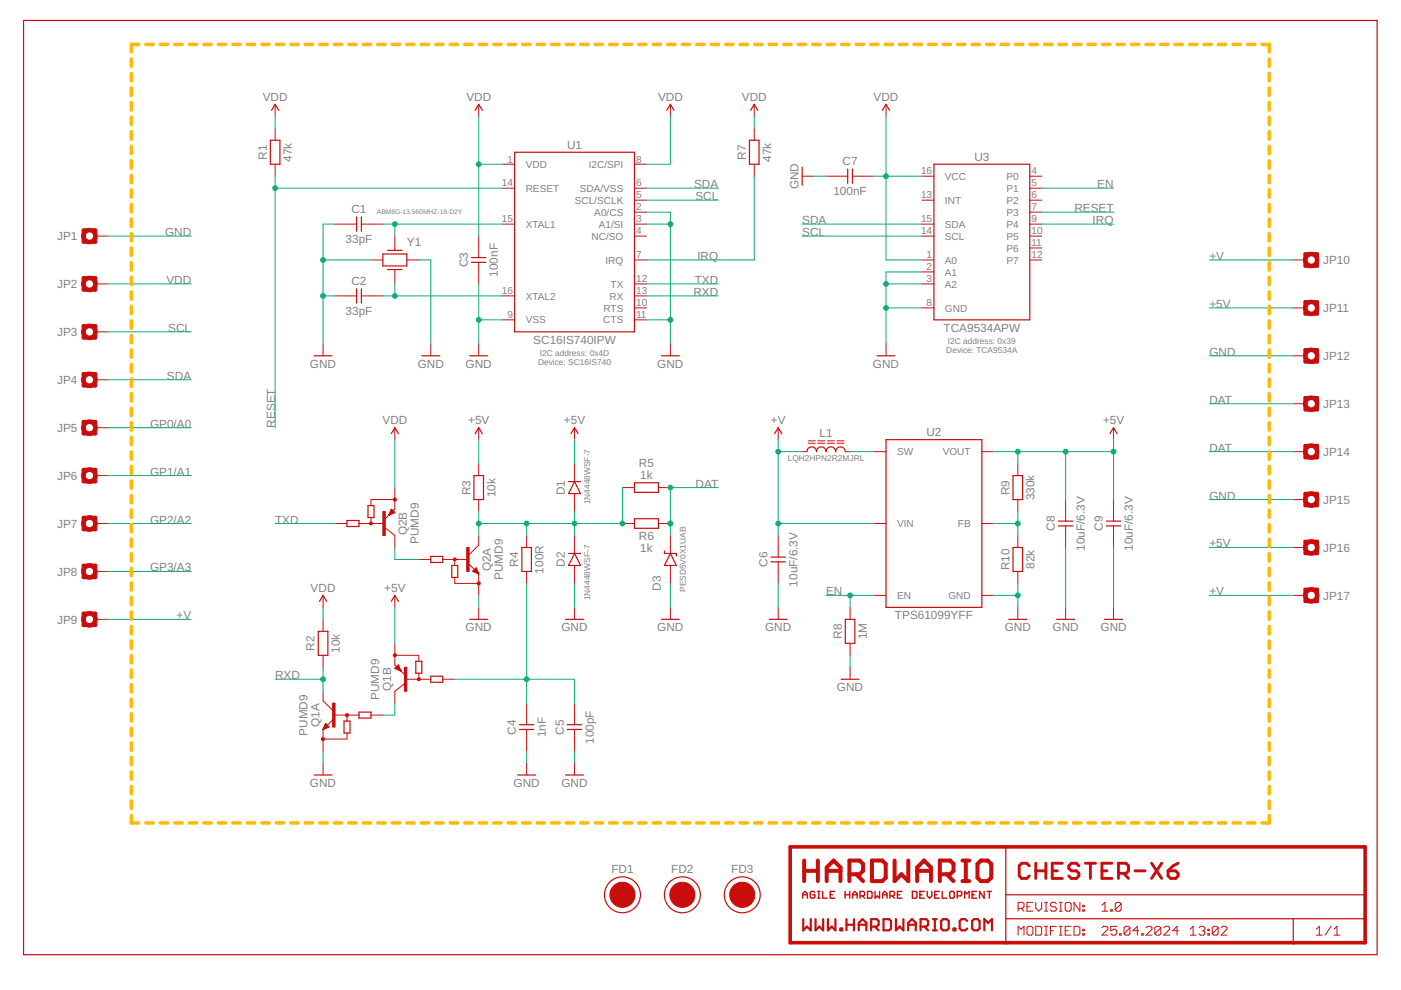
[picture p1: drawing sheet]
<svg xmlns="http://www.w3.org/2000/svg" width="297mm" height="210mm" viewBox="0 0 297 210" stroke-linecap="round" stroke-linejoin="round" font-family="sans-serif">
<g fill="none" stroke="#c90d0c" stroke-width=".61">
<path d="M218.2 183.6l-.5-.6h-1.1l-.5 .6v2.1l.5 .5h1.1l.5-.5M219.6 183v3.2M219.6 184.6h2.1M221.7 183v3.2M223.1 184.6h1.1M225.2 183h-2.1v3.2h2.1M228.7 183.6l-.5-.6h-1.1l-.5 .6v.5l.5 .5h1.1l.5 .6v.5l-.5 .5h-1.1l-.5-.5M230.1 183h2.2M231.2 183v3.2M233.6 184.6h1.1M235.8 183h-2.2v3.2h2.2M237.1 185.2h1.6l.6-.6v-1l-.6-.6h-1.6v3.2"/>
<path d="M238.2 185.2l1.1 1M240.6 184.6h2.2M244.2 183l2.1 3.2M246.3 183l-2.1 3.2M247.6 184.6h1.7l.5 .6v.5l-.5 .5h-1.1l-.6-.5zM249.8 183l-1.1 .6-1.1 1"/>
</g>
<g fill="none" stroke="#c90d0c" stroke-width=".21">
<path d="M58.3 22.1v2.6M58.3 27.2v2.5M58.3 34.8v2.6M101.5 22.1v2.6M106.6 34.8h2.5M106.6 39.9h2.5M134.5 34.8h2.6M134.5 39.9h2.6M142.1 22.1v2.6M159.9 22.1v2.6M159.9 27.2v2.5M159.9 34.8v2.6"/>
<path d="M170.1 37.4h2.5M175.2 37.4h4.5M180.7 37.4h4.6M187.9 22.1v2.6M195.5 37.4h2.5M218.3 39.9h2.6M218.3 37.4h2.6M20.2 50.1h2.6M71 47.5h4.6M76.6 47.5h4.6M78.7 55.1h2.5M83.7 50.1v3"/>
<path d="M83.7 57.1v3.1M86.3 55.1h2.5M101.5 50.1v4.5M101.5 55.6v4.6M106.6 47.5h2.5M134.5 50.1h2.6M134.5 55.1h2.6M134.5 45h2.6M134.5 47.5h2.6M134.5 42.4h2.6M195.5 50.1h2.5M195.5 55.1h2.5"/>
<path d="M195.5 47.5h2.5M195.5 42.4h2.5M195.5 57.7h2.5M218.3 50.1h2.6M218.3 55.1h2.6M218.3 45h2.6M218.3 47.5h2.6M218.3 42.4h2.6M218.3 52.6h2.6M274.2 55.1h2.5M20.2 60.2h2.6M20.2 70.4h2.6"/>
<path d="M68.5 72.9v2.5M71 62.7h4.6M76.6 62.7h4.6M91.3 72.9v2.5M101.5 72.9v2.5M106.6 67.8h2.5M106.6 62.7h2.5M134.5 60.2h2.6M134.5 65.3h2.6M134.5 67.8h2.6M134.5 62.7h2.6M142.1 72.9v2.5"/>
<path d="M187.9 72.9v2.5M195.5 60.2h2.5M195.5 65.3h2.5M274.2 75.4h2.5M274.2 65.3h2.5M20.2 90.7h2.6M20.2 80.5h2.6M83.7 90.7v2.5M101.5 90.7v2.5M101.5 98.3v2.5M121.8 90.7v2.5M121.8 98.3v3.8"/>
<path d="M165 90.7v2.5M170.1 95.8h1M171.3 94h1.6M171.3 93.5h1.6M173.4 94h1.5M173.4 93.5h1.5M175.4 94h1.5M175.4 93.5h1.5M177.4 94h1.6M177.4 93.5h1.6M179.2 95.8h1M185.3 95.8h2.6"/>
<path d="M208.2 95.8h2.5M215.8 98.3v2.5M236.1 90.7v2.5M274.2 95.8h2.5M274.2 85.6h2.5M20.2 100.8h2.6M20.2 111h2.6M71 111h2.6M76.1 111h5.3M78.7 109.7v1.3M81.4 111.8l2.3 1.7v2.6M83 107.9l.7 .8-1.3 .5z"/>
<path d="M83 108l-.6 1.2M83.1 108.1l-.7 1.1M83.2 108.2l-.8 1M83.3 108.3l-.9 .9M83.4 108.4l-1 .8M83.5 108.5l-1.1 .7M83.6 108.6l-1.2 .6M83.7 108.6l-1.3 .6M83.7 105.9h-5v1.3M83.7 103.4v4.5l-2.3 2.3M88.8 118.6h2.5M93.9 118.6h5.1"/>
<path d="M96.4 118.6v1.3M99.2 119.4l2.3 2.3M101.5 105.9v2.6M101.5 113.5v2.1l-2.3 2.3M111.7 113.5v2.6M121.8 104.6v3.9M121.8 113.5v3.8M121.8 119.9v3.8M132 111h2.5M132 103.4h2.5M139.6 111h2.5M139.6 103.4h2.5"/>
<path d="M142.1 113.5v3.8M142.1 119.9v3.8M165 113.5v4.6M165 119.1v4.6M185.3 111h2.6M208.2 111h2.5M215.8 105.9v2.6M215.8 113.5v2.6M225.9 105.9v4.6M225.9 111.5v4.6M236.1 105.9v4.6M236.1 111.5v4.6"/>
<path d="M274.2 116.1h2.5M274.2 105.9h2.5M20.2 121.2h2.6M20.2 131.3h2.6M68.5 126.2v2.6M68.5 131.3v2.6M68.5 138.9v2.6M83.7 126.2v2.6M83.7 136.4v4.6l2.3 2.3M83.7 138.9h5.1v1.3M96.4 122.4v1.3h5.1M100.2 121.2l.8-.8 .5 1.3z"/>
<path d="M100.3 121.1l1.2 .6M100.4 121l1.1 .7M100.5 120.9l1 .8M100.5 120.8l1 .9M100.7 120.7l.8 1M100.7 120.6l.8 1.1M100.8 120.6l.7 1.1M100.9 120.5l.6 1.2M101.5 121.7v4.5M101.5 128.8v2.5M111.7 121.2v2.5M121.8 128.8v2.5"/>
<path d="M142.1 128.8v2.5M165 128.8v2.5M180.2 128.8v2.5M180.2 136.4v2.5M185.3 126.2h2.6M208.2 126.2h2.5M215.8 121.2v2.5M215.8 128.8v2.5M225.9 128.8v2.5M236.1 128.8v2.5M274.2 126.2h2.5M68.5 146.6v2l2.3 2.3"/>
<path d="M68.5 154.7v4.5M69 153.4l.8 .8-1.3 .5zM69.1 153.5l-.6 1.2M69.2 153.6l-.7 1.1M69.3 153.6l-.8 1.1M69.3 153.7l-.8 1M69.4 153.8l-.9 .9M69.5 153.9l-1 .8M69.6 154l-1.1 .7M69.7 154.1l-1.2 .6M70.8 152.4l-2.3 2.3M71 151.6h5.1"/>
<path d="M73.6 155.4v1.3h-5.1M73.6 151.6v1.3M78.7 151.6h2.5M83.7 141.7l.8-.7 .5 1.2zM83.8 141.7l1.2 .5M83.8 141.6l1.2 .6M83.9 141.5l1.1 .7M84 141.5l1 .7M84 141.4l1 .8M84.2 141.3l.8 .9M84.2 141.2l.8 1M84.3 141.2l.7 1"/>
<path d="M84.3 141.1l.7 1.1M84.4 141l.6 1.2M86 144.8l-2.3 1.8v2.5M86 144h5.3M88.8 142.7v1.3M93.9 144h2.5M111.7 149.1v4.5M111.7 154.7v4.5M121.8 149.1v4.5M121.8 154.7v4.5M180.2 141.5v2.5M68.5 161.8v2.5"/>
<path d="M111.7 161.8v2.5M121.8 161.8v2.5M215.9 192.6h.9l.3-.3v-.7l-.3-.3h-.9v1.9M215.9 198.3v-1.9l.6 .6 .6-.6v1.9M216.5 192.6l.6 .6M217.7 196.7l.3-.3h.7l.3 .3v1.3l-.3 .3h-.7l-.3-.3zM217.7 192.3h.7M219 191.3h-1.3v1.9h1.3M219.6 196.4h.9l.4 .3v1.3l-.4 .3h-.9zM219.6 191.3v1.3l.6 .6 .7-.6v-1.3M221.5 198.3h.6M221.5 196.4h.6"/>
<path d="M221.5 193.2h.6M221.5 191.3h.6M221.8 191.3v1.9M221.8 196.4v1.9M222.7 197.3h.7M224 196.4h-1.3v1.9M224 191.6l-.3-.3h-.7l-.3 .3v.3l.3 .4h.7l.3 .3v.3l-.3 .3h-.7l-.3-.3M224.6 198.3h.6M224.6 196.4h.6M224.6 193.2h.6M224.6 191.3h.6M224.9 191.3v1.9"/>
<path d="M224.9 196.4v1.9M225.8 197.3h.7M225.8 191.6l.3-.3h.7l.3 .3v1.3l-.3 .3h-.7l-.3-.3zM227.1 196.4h-1.3v1.9h1.3M227.7 196.4h.9l.4 .3v1.3l-.4 .3h-.9zM229 191.3v1.9l-1.3-1.9v1.9M229.6 198h.3v.3h-.3zM229.6 197h.3v.3h-.3zM229.6 192.9h.3v.3h-.3zM229.6 191.9h.3v.4h-.3zM233.6 196.7l.4-.3h.6l.3 .3v.3l-1.3 1.3h1.3M233.6 191.9l.7-.6v1.9"/>
<path d="M233.6 193.2h1.3M235.5 192.9h.3v.3h-.3zM236.8 196.4h-1.3v.9l.6-.3h.4l.3 .3v.7l-.3 .3h-.7l-.3-.3M237.4 198h.3v.3h-.3zM237.7 191.6v1.3l-.3 .3h-.7l-.2-.3M237.7 191.6l-.3-.3h-.7l-.2 .3v1.3M237.7 191.6l-1.2 1.3M239.6 196.7v1.3l-.4 .3h-.6l-.3-.3M239.6 196.7l-.4-.3h-.6l-.3 .3v1.3M239.6 196.7l-1.3 1.3M241.4 197.3h-1.2l.9-.9v1.9M242.1 198h.3v.3h-.3z"/>
<path d="M243 196.7l.3-.3h.6l.3 .3v.3l-1.2 1.3h1.2M246.1 196.7v1.3l-.3 .3h-.6l-.3-.3M246.1 196.7l-.3-.3h-.6l-.3 .3v1.3M246.1 196.7l-1.2 1.3M246.7 196.7l.4-.3h.6l.3 .3v.3l-1.3 1.3h1.3M249.9 197.3h-1.3l1-.9v1.9M252.3 198.3h1.3M252.3 197l.7-.6v1.9M254.2 196.7l.3-.3h.7l.3 .3v.3l-.3 .3M254.8 197.3h.4M255.2 197.3l.3 .4v.3l-.3 .3h-.7l-.3-.3M256.1 198h.3v.3h-.3z"/>
<path d="M256.1 197h.3v.3h-.3zM258.3 196.7v1.3l-.3 .3h-.7l-.3-.3M258.3 196.7l-.3-.3h-.7l-.3 .3v1.3M258.3 196.7l-1.3 1.3M258.9 196.7l.3-.3h.6l.3 .3v.3l-1.2 1.3h1.2M279.1 198.3h1.2M279.1 197l.6-.6v1.9M282.2 196.4l-1.3 1.9M282.8 198.3h1.3M282.8 197l.7-.6v1.9"/>
</g>
<g fill="none" stroke="#c90d0c" stroke-width=".76">
<path d="M17.7 58.9h2.5v2.6h-2.5zM17.7 48.8h2.5v2.5h-2.5zM276.7 53.8h2.6v2.6h-2.6zM17.7 69.1h2.5v2.5h-2.5zM17.7 79.2h2.5v2.6h-2.5zM276.7 64h2.6v2.5h-2.6zM276.7 74.2h2.6v2.5h-2.6zM17.7 89.4h2.5v2.5h-2.5zM17.7 99.6h2.5v2.5h-2.5zM276.7 84.3h2.6v2.6h-2.6zM276.7 94.5h2.6v2.5h-2.6zM17.7 109.7h2.5v2.6h-2.5z"/>
<path d="M17.7 119.9h2.5v2.5h-2.5zM276.7 104.6h2.6v2.6h-2.6zM276.7 114.8h2.6v2.5h-2.6zM17.7 130h2.5v2.6h-2.5zM276.7 125h2.6v2.5h-2.6zM167.5 179.6h121.9v20.3h-121.9z"/>
</g>
<g fill="none" stroke="#c90d0c" stroke-width=".25">
<path d="M5 4.3h287v198.1h-287zM57.3 29.7h2.1v5.1h-2.1zM57.6 23.4l.7-1.3 .8 1.3M100.7 23.4l.8-1.3 .8 1.3M109.1 32.3h25.4v38.1h-25.4zM141.4 23.4l.7-1.3 .8 1.3M158.9 29.7h2v5.1h-2zM159.2 23.4l.7-1.3 .8 1.3M170.1 35.5v3.8M179.7 35.8v3.1M180.7 35.8v3.1M187.1 23.4l.8-1.3 .7 1.3"/>
<path d="M198 34.8h20.3v33h-20.3zM75.6 46v3M76.6 46v3M81.2 53.8h5.1v2.6h-5.1zM82.2 53.1h3M82.2 57.1h3M100 55.6h3M100 54.6h3M66.6 75.4h3.8M75.6 61.2v3.1M76.6 61.2v3.1M89.4 75.4h3.8"/>
<path d="M99.6 75.4h3.8M140.2 75.4h3.8M185.9 75.4h3.9M83 91.9l.7-1.2 .8 1.2M100.7 91.9l.8-1.2 .8 1.2M121.1 91.9l.7-1.2 .8 1.2M164.2 91.9l.8-1.2 .8 1.2M171.1 95.8a1.02 1.02 0 0 1 1-1 1.02 1.02 0 0 1 1 1 1.02 1.02 0 0 1 1-1 1.02 1.02 0 0 1 1.1 1 1.02 1.02 0 0 1 1-1 1.02 1.02 0 0 1 1 1 1.02 1.02 0 0 1 1-1 1.02 1.02 0 0 1 1 1M187.9 93.2h20.3v35.6h-20.3zM235.3 91.9l.8-1.2 .8 1.2M73.6 110.4h2.5v1.2h-2.5zM78 107.2h1.3v2.5h-1.3z"/>
<path d="M91.3 118h2.6v1.3h-2.6zM95.8 119.9h1.2v2.5h-1.2zM100.5 100.8h2v5.1h-2zM110.6 116.1h2.1v5.1h-2.1zM120.5 117.3h2.6M120.5 102.1h2.6M121.8 117.3l1.3 2.6h-2.6zM121.8 102.1l1.3 2.5h-2.6zM134.5 102.4h5.1v2h-5.1zM134.5 110h5.1v2h-5.1zM140.9 116.8v.5h2.5v.6M142.1 117.3l1.3 2.6h-2.5z"/>
<path d="M163.5 119.1h3M163.5 118.1h3M214.8 100.8h2v5.1h-2zM214.8 116.1h2v5.1h-2zM224.4 111.5h3.1M224.4 110.5h3.1M234.6 111.5h3M234.6 110.5h3M67.5 133.9h2v5h-2zM67.7 127.5l.8-1.3 .8 1.3M83 127.5l.7-1.3 .8 1.3M99.6 131.3h3.8"/>
<path d="M119.9 131.3h3.8M140.2 131.3h3.8M163.1 131.3h3.8M179.2 131.3h2.1v5.1h-2.1zM213.9 131.3h3.8M224 131.3h3.8M234.2 131.3h3.8M72.9 152.9h1.3v2.5h-1.3zM76.1 151h2.6v1.3h-2.6zM88.2 140.2h1.2v2.5h-1.2zM91.3 143.4h2.6v1.3h-2.6zM110.1 154.7h3.1"/>
<path d="M110.1 153.6h3.1M120.3 154.7h3M120.3 153.6h3M178.3 144h3.8M66.6 164.3h3.8M109.7 164.3h3.9M119.9 164.3h3.8M213.3 179.6v20.3M213.3 189.7h76.1M213.3 194.8h76.1M274.2 194.8v5.1"/>
<circle cx="132" cy="189.7" r="3.8"/>
<circle cx="144.7" cy="189.7" r="3.8"/>
<circle cx="157.4" cy="189.7" r="3.8"/>
</g>
<g fill="none" stroke="#c90d0c" stroke-width=".85">
<path d="M170.5 182.5v4.3M170.5 184.6h2.9M173.4 182.5v4.3M175.3 184.6h2.9M175.3 186.8v-2.9l1.4-1.4 1.5 1.4v2.9M180.1 185.4h2.2l.7-.8v-1.4l-.7-.7h-2.2v4.3M181.5 185.4l1.5 1.4M184.9 182.5h2.1l.8 .7v2.9l-.8 .7h-2.1zM189.7 182.5v4.3l1.4-1.4 1.5 1.4v-4.3M194.5 184.6h2.9M194.5 186.8v-2.9l1.4-1.4 1.5 1.4v2.9M199.3 185.4h2.1l.8-.8v-1.4l-.8-.7h-2.1v4.3"/>
<path d="M200.7 185.4l1.5 1.4M204 182.5h1.5M204 186.8h1.5M204.8 182.5v4.3M208 182.5h1.4l.8 .7v2.9l-.8 .7h-1.4l-.8-.7v-2.9z"/>
</g>
<g fill="none" stroke="#c90d0c" stroke-width=".3">
<path d="M170.2 190.4v-.9l.5-.5 .5 .5v.9M170.2 189.7h1M172.8 189.2l-.3-.2h-.5l-.2 .2v1l.2 .2h.5l.3-.2v-.5h-.5M173.4 189h.5M173.4 190.4h.5M173.6 189v1.4M174.4 189v1.4h1M176 189.7h.5M177 189h-1v1.4h1M179.2 189.7h.9M179.2 189v1.4M180.1 189v1.4"/>
<path d="M180.8 189.7h.9M180.8 190.4v-.9l.5-.5 .4 .5v.9M182.4 189.9h.7l.2-.2v-.5l-.2-.2h-.7v1.4M182.8 189.9l.5 .5M183.9 189h.8l.2 .2v1l-.2 .2h-.8zM185.5 189v1.4l.5-.5 .5 .5v-1.4M187.1 189.7h1M187.1 190.4v-.9l.5-.5 .5 .5v.9M188.7 189.9h.7l.3-.2v-.5l-.3-.2h-.7v1.4M189.2 189.9l.5 .5M190.3 189.7h.5M191.2 189h-.9v1.4h.9"/>
<path d="M193.4 189h.8l.2 .2v1l-.2 .2h-.8zM195 189.7h.5M196 189h-1v1.4h1M196.6 189v.9l.5 .5 .5-.5v-.9M198.2 189.7h.5M199.2 189h-1v1.4h1M199.8 189v1.4h.9M201.6 189h.5l.2 .2v1l-.2 .2h-.5l-.2-.2v-1zM202.9 189.9h.8l.2-.2v-.5l-.2-.2h-.8v1.4M204.5 190.4v-1.4l.5 .5 .5-.5v1.4M206.1 189.7h.5M207.1 189h-1v1.4h1"/>
<path d="M208.7 189v1.4l-1-1.4v1.4M209.3 189h.9M209.8 189v1.4"/>
</g>
<g fill="none" stroke="#c90d0c" stroke-width=".47">
<path d="M170.3 194.9v2.4l.8-.8 .8 .8v-2.4M172.9 194.9v2.4l.8-.8 .8 .8v-2.4M175.5 194.9v2.4l.8-.8 .8 .8v-2.4M178.2 196.9h.4v.4h-.4zM179.5 194.9v2.4M179.5 196.1h1.6M181.1 194.9v2.4M182.1 196.1h1.6M182.1 197.3v-1.6l.8-.8 .8 .8v1.6M184.7 196.5h1.2l.4-.4v-.8l-.4-.4h-1.2v2.4M185.5 196.5l.8 .8M187.3 194.9h1.2l.4 .4v1.6l-.4 .4h-1.2z"/>
<path d="M189.9 194.9v2.4l.8-.8 .8 .8v-2.4M192.6 196.1h1.6M192.6 197.3v-1.6l.8-.8 .8 .8v1.6M195.2 196.5h1.2l.4-.4v-.8l-.4-.4h-1.2v2.4M196 196.5l.8 .8M197.8 197.3h.8M197.8 194.9h.8M198.2 194.9v2.4M199.5 195.3l.4-.4h.8l.4 .4v1.6l-.4 .4h-.8l-.4-.4zM202.2 196.9h.4v.4h-.4zM205.1 195.3l-.4-.4h-.8l-.4 .4v1.6l.4 .4h.8l.4-.4M206.1 195.3l.4-.4h.8l.4 .4v1.6l-.4 .4h-.8l-.4-.4z"/>
<path d="M208.7 197.3v-2.4l.8 .8 .8-.8v2.4"/>
</g>
<g fill="#c90d0c" stroke="#c90d0c" stroke-width=".21">
<path d="M17.8 59.1a1.65 1.65 0 0 1 2.6 .2 1.65 1.65 0 0 1-1 2.5 1.65 1.65 0 0 1-2.1-1.6h.8a.9 .9 0 0 1 1.3-.8 .9 .9 0 0 1 .1 1.5 .9 .9 0 0 1-1.4-.5v-.2h-.8l.1-.4z" fill-rule="evenodd"/>
<path d="M17.8 89.6a1.65 1.65 0 0 1 2.6 .2 1.65 1.65 0 0 1-1 2.5 1.65 1.65 0 0 1-2.1-1.6h.8a.9 .9 0 0 1 1.3-.8 .9 .9 0 0 1 .1 1.5 .9 .9 0 0 1-1.4-.5v-.2h-.8l.1-.4z" fill-rule="evenodd"/>
<path d="M17.8 99.7a1.65 1.65 0 0 1 2.6 .3 1.65 1.65 0 0 1-1 2.4 1.65 1.65 0 0 1-2.1-1.6h.8a.89 .89 0 0 1 1.3-.7 .89 .89 0 0 1 .1 1.5 .89 .89 0 0 1-1.4-.6v-.2h-.8l.1-.4z" fill-rule="evenodd"/>
<path d="M17.8 109.9a1.65 1.65 0 0 1 2.6 .2 1.65 1.65 0 0 1-1 2.5 1.65 1.65 0 0 1-2.1-1.6h.8a.89 .89 0 0 1 1.3-.8 .89 .89 0 0 1 .1 1.5 .89 .89 0 0 1-1.4-.5v-.2h-.8l.1-.4z" fill-rule="evenodd"/>
<path d="M17.8 120a1.65 1.65 0 0 1 2.6 .3 1.65 1.65 0 0 1-1 2.4 1.65 1.65 0 0 1-2.1-1.5h.8a.89 .89 0 0 1 1.3-.8 .89 .89 0 0 1 .1 1.5 .89 .89 0 0 1-1.4-.5v-.2h-.8l.1-.5z" fill-rule="evenodd"/>
<path d="M17.8 48.9a1.65 1.65 0 0 1 2.6 .3 1.65 1.65 0 0 1-1 2.4 1.65 1.65 0 0 1-2.1-1.5h.8a.89 .89 0 0 1 1.3-.8 .89 .89 0 0 1 .1 1.5 .89 .89 0 0 1-1.4-.5v-.2h-.8l.1-.5z" fill-rule="evenodd"/>
<path d="M17.8 79.4a1.65 1.65 0 0 1 2.6 .3 1.65 1.65 0 0 1-1 2.4 1.65 1.65 0 0 1-2.1-1.6h.8a.9 .9 0 0 1 1.3-.7 .9 .9 0 0 1 .1 1.5 .9 .9 0 0 1-1.4-.5v-.3h-.8l.1-.4z" fill-rule="evenodd"/>
<path d="M17.8 69.2a1.65 1.65 0 0 1 2.6 .3 1.65 1.65 0 0 1-1 2.4 1.65 1.65 0 0 1-2.1-1.5h.8a.9 .9 0 0 1 1.3-.8 .9 .9 0 0 1 .1 1.5 .9 .9 0 0 1-1.4-.5v-.2h-.8l.1-.4z" fill-rule="evenodd"/>
<path d="M276.8 125.1a1.66 1.66 0 0 1 2.6 .3 1.66 1.66 0 0 1-.9 2.4 1.66 1.66 0 0 1-2.1-1.6h.7a.89 .89 0 0 1 1.3-.7 .89 .89 0 0 1 .2 1.5 .89 .89 0 0 1-1.5-.6v-.2h-.7z" fill-rule="evenodd"/>
<path d="M276.8 114.9a1.66 1.66 0 0 1 2.6 .3 1.66 1.66 0 0 1-.9 2.5 1.66 1.66 0 0 1-2.1-1.6h.7a.89 .89 0 0 1 1.3-.8 .89 .89 0 0 1 .2 1.5 .89 .89 0 0 1-1.5-.5v-.2h-.7z" fill-rule="evenodd"/>
<path d="M276.8 104.8a1.66 1.66 0 0 1 2.6 .3 1.66 1.66 0 0 1-.9 2.4 1.66 1.66 0 0 1-2.1-1.6h.7a.89 .89 0 0 1 1.3-.8 .89 .89 0 0 1 .2 1.5 .89 .89 0 0 1-1.5-.5v-.2h-.7z" fill-rule="evenodd"/>
<path d="M276.8 94.6a1.66 1.66 0 0 1 2.6 .3 1.66 1.66 0 0 1-.9 2.5 1.66 1.66 0 0 1-2.1-1.6h.7a.89 .89 0 0 1 1.3-.8 .89 .89 0 0 1 .2 1.5 .89 .89 0 0 1-1.5-.5v-.2h-.7z" fill-rule="evenodd"/>
<path d="M276.8 84.5a1.66 1.66 0 0 1 2.6 .2 1.66 1.66 0 0 1-.9 2.5 1.66 1.66 0 0 1-2.1-1.6h.7a.9 .9 0 0 1 1.3-.8 .9 .9 0 0 1 .2 1.5 .9 .9 0 0 1-1.5-.5v-.2h-.7z" fill-rule="evenodd"/>
<path d="M276.8 74.3a1.66 1.66 0 0 1 2.6 .3 1.66 1.66 0 0 1-.9 2.4 1.66 1.66 0 0 1-2.1-1.6h.7a.9 .9 0 0 1 1.3-.7 .9 .9 0 0 1 .2 1.5 .9 .9 0 0 1-1.5-.5v-.3h-.7z" fill-rule="evenodd"/>
<path d="M276.8 64.2a1.66 1.66 0 0 1 2.6 .2 1.66 1.66 0 0 1-.9 2.5 1.66 1.66 0 0 1-2.1-1.6h.7a.9 .9 0 0 1 1.3-.8 .9 .9 0 0 1 .2 1.5 .9 .9 0 0 1-1.5-.5v-.2h-.7z" fill-rule="evenodd"/>
<path d="M276.8 54a1.66 1.66 0 0 1 2.6 .3 1.66 1.66 0 0 1-.9 2.4 1.66 1.66 0 0 1-2.1-1.6h.7a.9 .9 0 0 1 1.3-.7 .9 .9 0 0 1 .2 1.5 .9 .9 0 0 1-1.5-.5v-.3h-.7z" fill-rule="evenodd"/>
<path d="M17.8 130.2a1.65 1.65 0 0 1 2.6 .2 1.65 1.65 0 0 1-1 2.5 1.65 1.65 0 0 1-2.1-1.6h.8a.89 .89 0 0 1 1.3-.8 .89 .89 0 0 1 .1 1.5 .89 .89 0 0 1-1.4-.5v-.2h-.8l.1-.4z" fill-rule="evenodd"/>
<path d="M101.2 123.5l.4-.1a.33 .33 0 0 1 .2 .5 .33 .33 0 0 1-.6 0v-.2h.4h-.4z" fill-rule="evenodd"/>
<path d="M78.4 110.8h.5v.4h-.5z" fill-rule="evenodd"/>
<path d="M83.4 105.7l.4-.1a.32 .32 0 0 1 .2 .3 .32 .32 0 0 1-.2 .3l-.4-.3h.4l-.1 .1-.3-.1z" fill-rule="evenodd"/>
<path d="M73.3 151.4h.5v.5h-.5z" fill-rule="evenodd"/>
<path d="M68.2 156.5a.34 .34 0 0 1 .5-.1 .34 .34 0 0 1 0 .6 .34 .34 0 0 1-.5-.1v-.2h.4h-.4z" fill-rule="evenodd"/>
<path d="M83.4 138.7a.33 .33 0 0 1 .5 0 .33 .33 0 0 1 0 .5 .33 .33 0 0 1-.5-.1v-.2h.4h-.4z" fill-rule="evenodd"/>
<circle cx="132" cy="189.7" r="2.67"/>
<circle cx="144.7" cy="189.7" r="2.67"/>
<circle cx="157.4" cy="189.7" r="2.67"/>
<circle cx="96.4" cy="118.6" r=".33"/>
<circle cx="88.8" cy="144" r=".33"/>
</g>
<g fill="#c90d0c" stroke="#c90d0c" stroke-width=".21">
<path d="M99 116.1h.5v5.1h-.5z"/>
<path d="M81.2 108.5h.5v5h-.5z"/>
<path d="M70.5 149.1h.5v5.1h-.5z"/>
<path d="M85.7 141.5h.6v5.1h-.6z"/>
</g>
<g fill="none" stroke="#0dab76" stroke-width=".21">
<path d="M58.3 24.7v2.5M58.3 37.4v53.3M58.3 39.9h48.3M101.5 24.7v25.4M101.5 34.8h5.1M137.1 39.9h15.2M142.1 24.7v10.1h-5M159.9 37.4v17.7h-22.8M159.9 24.7v2.5M172.6 37.4h2.6M185.3 37.4h10.2M187.9 24.7v30.4h7.6"/>
<path d="M220.9 39.9h15.2M22.8 50.1h17.8M68.5 55.1h10.2M71 47.5h-2.5v25.4M81.2 47.5h25.4M83.7 47.5v2.6M88.8 55.1h2.5v17.8M137.1 47.5h5M137.1 45h5v27.9M137.1 42.4h15.2M170.1 47.5h25.4M170.1 50.1h25.4"/>
<path d="M195.5 57.7h-7.6v15.2M220.9 47.5h15.2M220.9 45h15.2M256.4 55.1h17.8M22.8 60.2h17.8M22.8 70.4h17.8M68.5 62.7h2.5M81.2 62.7h25.4M83.7 60.2v2.5M101.5 67.8h5.1M101.5 60.2v12.7M137.1 62.7h15.2"/>
<path d="M137.1 67.8h5M137.1 60.2h15.2M187.9 65.3h7.6M187.9 60.2h7.6M256.4 65.3h17.8M256.4 75.4h17.8M22.8 80.5h17.8M22.8 90.7h17.8M83.7 93.2v10.2M101.5 93.2v5.1M121.8 93.2v5.1M165 93.2v20.3"/>
<path d="M165 95.8h5.1M180.2 95.8h5.1M210.7 95.8h25.4M215.8 95.8v2.5M225.9 95.8v10.1M236.1 93.2v12.7M256.4 95.8h17.8M256.4 85.6h17.8M22.8 100.8h17.8M22.8 111h17.8M58.3 111h12.7M83.7 116.1v2.5h5.1"/>
<path d="M101.5 108.5v5M111.7 111v2.5M121.8 108.5v5M132 103.4v7.6h-30.5M152.3 103.4h-10.2v10.1M165 111h20.3M210.7 111h5.1M215.8 108.5v5M225.9 116.1v12.7M236.1 116.1v12.7M256.4 105.9h17.8M256.4 116.1h17.8"/>
<path d="M22.8 121.2h17.8M22.8 131.3h17.8M68.5 128.8v2.5M83.7 128.8v7.6M101.5 126.2v2.6M111.7 123.7v25.4M121.8 123.7v5.1M142.1 123.7v5.1M165 123.7v5.1M175.2 126.2h10.1M180.2 126.2v2.6M180.2 138.9v2.6"/>
<path d="M210.7 126.2h5.1M215.8 123.7v5.1M256.4 126.2h17.8M58.3 144h10.2M68.5 141.5v5.1M68.5 159.2v2.6M83.7 149.1v2.5h-2.5M96.4 144h25.4v5.1M111.7 159.2v2.6M121.8 159.2v2.6"/>
</g>
<g fill="#0dab76" stroke="#0dab76" stroke-width=".21">
<circle cx="68.5" cy="62.7" r=".51"/>
<circle cx="68.5" cy="55.1" r=".51"/>
<circle cx="142.1" cy="67.8" r=".51"/>
<circle cx="142.1" cy="47.5" r=".51"/>
<circle cx="101.5" cy="67.8" r=".51"/>
<circle cx="187.9" cy="65.3" r=".51"/>
<circle cx="187.9" cy="60.2" r=".51"/>
<circle cx="215.8" cy="126.2" r=".51"/>
<circle cx="101.5" cy="34.8" r=".51"/>
<circle cx="187.9" cy="37.4" r=".51"/>
<circle cx="165" cy="111" r=".51"/>
<circle cx="165" cy="95.8" r=".51"/>
<circle cx="83.7" cy="47.5" r=".51"/>
<circle cx="83.7" cy="62.7" r=".51"/>
<circle cx="68.5" cy="144" r=".51"/>
<circle cx="58.3" cy="39.9" r=".51"/>
<circle cx="101.5" cy="111" r=".51"/>
<circle cx="111.7" cy="111" r=".51"/>
<circle cx="121.8" cy="111" r=".51"/>
<circle cx="132" cy="111" r=".51"/>
<circle cx="142.1" cy="111" r=".51"/>
<circle cx="142.1" cy="103.4" r=".51"/>
<circle cx="111.7" cy="144" r=".51"/>
<circle cx="215.8" cy="111" r=".51"/>
<circle cx="225.9" cy="95.8" r=".51"/>
<circle cx="236.1" cy="95.8" r=".51"/>
<circle cx="215.8" cy="95.8" r=".51"/>
<circle cx="180.2" cy="126.2" r=".51"/>
</g>
<g fill="none" stroke="#ffba08" stroke-width=".76">
<path d="M27.9 12.5v1.6M27.9 15.6v1.5M27.9 18.7v1.5M29.4 9.4h-1.5v1.6M30.9 9.4h1.6M34 9.4h1.5M37.1 9.4h1.5M40.2 9.4h1.5M43.2 9.4h1.6M46.3 9.4h1.5M49.4 9.4h1.5M52.4 9.4h1.6"/>
<path d="M55.5 9.4h1.6M58.6 9.4h1.5M61.7 9.4h1.5M64.7 9.4h1.6M67.8 9.4h1.6M70.9 9.4h1.5M74 9.4h1.5M77 9.4h1.6M80.1 9.4h1.5M83.2 9.4h1.5M86.3 9.4h1.5M89.3 9.4h1.6"/>
<path d="M92.4 9.4h1.5M95.5 9.4h1.5M98.5 9.4h1.6M101.6 9.4h1.6M104.7 9.4h1.5M107.8 9.4h1.5M110.8 9.4h1.6M113.9 9.4h1.5M117 9.4h1.5M120.1 9.4h1.5M123.1 9.4h1.6M126.2 9.4h1.5"/>
<path d="M129.3 9.4h1.5M132.3 9.4h1.6M135.4 9.4h1.6M138.5 9.4h1.5M141.6 9.4h1.5M144.6 9.4h1.6M147.7 9.4h1.6M150.8 9.4h1.5M153.9 9.4h1.5M156.9 9.4h1.6M160 9.4h1.5M163.1 9.4h1.5"/>
<path d="M166.2 9.4h1.5M169.2 9.4h1.6M172.3 9.4h1.5M175.4 9.4h1.5M178.4 9.4h1.6M181.5 9.4h1.6M184.6 9.4h1.5M187.7 9.4h1.5M190.7 9.4h1.6M193.8 9.4h1.6M196.9 9.4h1.5M200 9.4h1.5"/>
<path d="M203 9.4h1.6M206.1 9.4h1.5M209.2 9.4h1.5M212.2 9.4h1.6M215.3 9.4h1.6M218.4 9.4h1.5M221.5 9.4h1.5M224.5 9.4h1.6M227.6 9.4h1.6M230.7 9.4h1.5M233.8 9.4h1.5M236.8 9.4h1.6"/>
<path d="M239.9 9.4h1.5M243 9.4h1.5M246.1 9.4h1.5M249.1 9.4h1.6M252.2 9.4h1.5M255.3 9.4h1.5M258.3 9.4h1.6M261.4 9.4h1.6M264.5 9.4h1.5M267.6 9.4h1.5v1.6M269.1 12.5v1.6M269.1 15.6v1.5"/>
<path d="M269.1 18.7v1.5M27.9 21.8v1.5M27.9 24.8v1.6M27.9 27.9v1.6M27.9 31v1.6M27.9 34.1v1.6M27.9 37.2v1.5M269.1 21.8v1.5M269.1 24.8v1.6M269.1 27.9v1.6M269.1 31v1.6M269.1 34.1v1.6"/>
<path d="M269.1 37.2v1.5M27.9 40.3v1.5M27.9 43.3v1.6M27.9 46.4v1.6M27.9 49.5v1.6M27.9 52.6v1.6M27.9 55.7v1.6M27.9 58.8v1.5M269.1 40.3v1.5M269.1 43.3v1.6M269.1 46.4v1.6M269.1 49.5v1.6"/>
<path d="M269.1 52.6v1.6M269.1 55.7v1.6M269.1 58.8v1.5M27.9 61.9v1.5M27.9 64.9v1.6M27.9 68v1.6M27.9 71.1v1.6M27.9 74.2v1.6M27.9 77.3v1.5M269.1 61.9v1.5M269.1 64.9v1.6M269.1 68v1.6"/>
<path d="M269.1 71.1v1.6M269.1 74.2v1.6M269.1 77.3v1.5M27.9 80.4v1.5M27.9 83.5v1.5M27.9 86.6v1.5M27.9 89.6v1.6M27.9 92.7v1.6M27.9 95.8v1.6M27.9 98.9v1.5M269.1 80.4v1.5M269.1 83.5v1.5"/>
<path d="M269.1 86.6v1.5M269.1 89.6v1.6M269.1 92.7v1.6M269.1 95.8v1.6M269.1 98.9v1.5M27.9 102v1.5M27.9 105.1v1.5M27.9 108.1v1.6M27.9 111.2v1.6M27.9 114.3v1.6M27.9 117.4v1.6M269.1 102v1.5"/>
<path d="M269.1 105.1v1.5M269.1 108.1v1.6M269.1 111.2v1.6M269.1 114.3v1.6M269.1 117.4v1.6M27.9 120.5v1.5M27.9 123.6v1.5M27.9 126.6v1.6M27.9 129.7v1.6M27.9 132.8v1.6M27.9 135.9v1.6M27.9 139v1.5"/>
<path d="M269.1 120.5v1.5M269.1 123.6v1.5M269.1 126.6v1.6M269.1 129.7v1.6M269.1 132.8v1.6M269.1 135.9v1.6M269.1 139v1.5M27.9 142.1v1.5M27.9 145.2v1.5M27.9 148.3v1.5M27.9 151.3v1.6M27.9 154.4v1.6"/>
<path d="M27.9 157.5v1.6M269.1 142.1v1.5M269.1 145.2v1.5M269.1 148.3v1.5M269.1 151.3v1.6M269.1 154.4v1.6M269.1 157.5v1.6M27.9 172.9v1.6h1.5M27.9 160.6v1.5M27.9 163.7v1.5M27.9 166.8v1.5M27.9 169.8v1.6"/>
<path d="M30.9 174.5h1.6M34 174.5h1.5M37.1 174.5h1.5M40.2 174.5h1.5M43.2 174.5h1.6M46.3 174.5h1.5M49.4 174.5h1.5M52.4 174.5h1.6M55.5 174.5h1.6M58.6 174.5h1.5M61.7 174.5h1.5M64.7 174.5h1.6"/>
<path d="M67.8 174.5h1.6M70.9 174.5h1.5M74 174.5h1.5M77 174.5h1.6M80.1 174.5h1.5M83.2 174.5h1.5M86.3 174.5h1.5M89.3 174.5h1.6M92.4 174.5h1.5M95.5 174.5h1.5M98.5 174.5h1.6M101.6 174.5h1.6"/>
<path d="M104.7 174.5h1.5M107.8 174.5h1.5M110.8 174.5h1.6M113.9 174.5h1.5M117 174.5h1.5M120.1 174.5h1.5M123.1 174.5h1.6M126.2 174.5h1.5M129.3 174.5h1.5M132.3 174.5h1.6M135.4 174.5h1.6M138.5 174.5h1.5"/>
<path d="M141.6 174.5h1.5M144.6 174.5h1.6M147.7 174.5h1.6M150.8 174.5h1.5M153.9 174.5h1.5M156.9 174.5h1.6M160 174.5h1.5M163.1 174.5h1.5M166.2 174.5h1.5M169.2 174.5h1.6M172.3 174.5h1.5M175.4 174.5h1.5"/>
<path d="M178.4 174.5h1.6M181.5 174.5h1.6M184.6 174.5h1.5M187.7 174.5h1.5M190.7 174.5h1.6M193.8 174.5h1.6M196.9 174.5h1.5M200 174.5h1.5M203 174.5h1.6M206.1 174.5h1.5M209.2 174.5h1.5M212.2 174.5h1.6"/>
<path d="M215.3 174.5h1.6M218.4 174.5h1.5M221.5 174.5h1.5M224.5 174.5h1.6M227.6 174.5h1.6M230.7 174.5h1.5M233.8 174.5h1.5M236.8 174.5h1.6M239.9 174.5h1.5M243 174.5h1.5M246.1 174.5h1.5M249.1 174.5h1.6"/>
<path d="M252.2 174.5h1.5M255.3 174.5h1.5M258.3 174.5h1.6M261.4 174.5h1.6M264.5 174.5h1.5M269.1 160.6v1.5M269.1 163.7v1.5M269.1 166.8v1.5M269.1 169.8v1.6M269.1 172.9v1.6h-1.5"/>
</g>
<g font-size="2.5" fill="#808080">
<text x="55.7" y="21.4">VDD</text>
<text x="98.9" y="21.4">VDD</text>
<text x="139.5" y="21.4">VDD</text>
<text x="157.3" y="21.4">VDD</text>
<text x="185.2" y="21.4">VDD</text>
<text x="56.6" y="33.9" transform="rotate(-90 56.6 33.9)">R1</text>
<text x="61.9" y="34.3" transform="rotate(-90 61.9 34.3)">47k</text>
<text x="120.2" y="31.5">U1</text>
<text x="158.1" y="33.9" transform="rotate(-90 158.1 33.9)">R7</text>
<text x="163.5" y="34.3" transform="rotate(-90 163.5 34.3)">47k</text>
<text x="178.6" y="35.1">C7</text>
<text x="206.6" y="34.1">U3</text>
<text x="147.2" y="39.9">SDA</text>
<text x="169.3" y="40.1" transform="rotate(-90 169.3 40.1)">GND</text>
<text x="176.7" y="41.4">100nF</text>
<text x="232.6" y="39.9">EN</text>
<text x="74.5" y="45.2">C1</text>
<text x="147.4" y="42.4">SCL</text>
<text x="170.1" y="47.5">SDA</text>
<text x="227.8" y="45">RESET</text>
<text x="231.7" y="47.5">IRQ</text>
<text x="12.1" y="50.9">JP1</text>
<text x="35" y="50">GND</text>
<text x="73.3" y="51.6">33pF</text>
<text x="86.3" y="52.2">Y1</text>
<text x="170.1" y="50">SCL</text>
<text x="99.2" y="56.7" transform="rotate(-90 99.2 56.7)">C3</text>
<text x="105.6" y="58.7" transform="rotate(-90 105.6 58.7)">100nF</text>
<text x="147.8" y="55.1">IRQ</text>
<text x="256.4" y="55.1">+V</text>
<text x="280.5" y="56">JP10</text>
<text x="12.1" y="61.1">JP2</text>
<text x="35.3" y="60.2">VDD</text>
<text x="74.5" y="60.5">C2</text>
<text x="147" y="62.7">RXD</text>
<text x="147.3" y="60.2">TXD</text>
<text x="256.4" y="65.3">+5V</text>
<text x="12.1" y="71.3">JP3</text>
<text x="35.7" y="70.4">SCL</text>
<text x="73.3" y="66.8">33pF</text>
<text x="200.1" y="70.4">TCA9534APW</text>
<text x="280.5" y="66.2">JP11</text>
<text x="65.7" y="78">GND</text>
<text x="88.6" y="78">GND</text>
<text x="98.7" y="78">GND</text>
<text x="113.1" y="72.9">SC16IS740IPW</text>
<text x="139.4" y="78">GND</text>
<text x="185.1" y="78">GND</text>
<text x="256.4" y="75.4">GND</text>
<text x="280.5" y="76.3">JP12</text>
<text x="12.1" y="81.4">JP4</text>
<text x="35.4" y="80.5">SDA</text>
<text x="81.1" y="89.9">VDD</text>
<text x="99.3" y="89.9">+5V</text>
<text x="119.6" y="89.9">+5V</text>
<text x="163.4" y="89.9">+V</text>
<text x="233.9" y="89.9">+5V</text>
<text x="256.4" y="85.6">DAT</text>
<text x="280.5" y="86.5">JP13</text>
<text x="12.1" y="91.6">JP5</text>
<text x="31.8" y="90.7">GP0/A0</text>
<text x="58.3" y="90.7" transform="rotate(-90 58.3 90.7)">RESET</text>
<text x="173.8" y="92.7">L1</text>
<text x="196.4" y="92.5">U2</text>
<text x="256.4" y="95.8">DAT</text>
<text x="12.1" y="101.7">JP6</text>
<text x="31.8" y="100.8">GP1/A1</text>
<text x="135.5" y="99.1">R5</text>
<text x="135.7" y="101.6">1k</text>
<text x="280.5" y="96.6">JP14</text>
<text x="99.7" y="105" transform="rotate(-90 99.7 105)">R3</text>
<text x="105.1" y="105.4" transform="rotate(-90 105.1 105.4)">10k</text>
<text x="119.8" y="105" transform="rotate(-90 119.8 105)">D1</text>
<text x="147.5" y="103.4">DAT</text>
<text x="214" y="105" transform="rotate(-90 214 105)">R9</text>
<text x="219.3" y="106.1" transform="rotate(-90 219.3 106.1)">330k</text>
<text x="256.4" y="105.9">GND</text>
<text x="280.5" y="106.8">JP15</text>
<text x="12.1" y="111.9">JP7</text>
<text x="31.8" y="111">GP2/A2</text>
<text x="58.3" y="111">TXD</text>
<text x="86.3" y="113.5" transform="rotate(-90 86.3 113.5)">Q2B</text>
<text x="223.7" y="112.6" transform="rotate(-90 223.7 112.6)">C8</text>
<text x="233.8" y="112.6" transform="rotate(-90 233.8 112.6)">C9</text>
<text x="88.8" y="115.4" transform="rotate(-90 88.8 115.4)">PUMD9</text>
<text x="135.4" y="114.6">R6</text>
<text x="135.7" y="117.1">1k</text>
<text x="230" y="116.8" transform="rotate(-90 230 116.8)">10uF/6.3V</text>
<text x="240.2" y="116.8" transform="rotate(-90 240.2 116.8)">10uF/6.3V</text>
<text x="256.4" y="116.1">+5V</text>
<text x="280.5" y="117">JP16</text>
<text x="12.1" y="122">JP8</text>
<text x="31.8" y="121.2">GP3/A3</text>
<text x="65.9" y="125.5">VDD</text>
<text x="81.5" y="125.5">+5V</text>
<text x="104" y="121.1" transform="rotate(-90 104 121.1)">Q2A</text>
<text x="106.6" y="123" transform="rotate(-90 106.6 123)">PUMD9</text>
<text x="109.9" y="120.2" transform="rotate(-90 109.9 120.2)">R4</text>
<text x="115.2" y="121.6" transform="rotate(-90 115.2 121.6)">100R</text>
<text x="119.8" y="120.2" transform="rotate(-90 119.8 120.2)">D2</text>
<text x="140.1" y="125.3" transform="rotate(-90 140.1 125.3)">D3</text>
<text x="162.7" y="120.2" transform="rotate(-90 162.7 120.2)">C6</text>
<text x="169.1" y="124.4" transform="rotate(-90 169.1 124.4)">10uF/6.3V</text>
<text x="214" y="120.9" transform="rotate(-90 214 120.9)">R10</text>
<text x="219.3" y="120.6" transform="rotate(-90 219.3 120.6)">82k</text>
<text x="37.4" y="131.3">+V</text>
<text x="175.2" y="126.2">EN</text>
<text x="189.8" y="131.3">TPS61099YFF</text>
<text x="256.4" y="126.2">+V</text>
<text x="280.5" y="127.1">JP17</text>
<text x="12.1" y="132.2">JP9</text>
<text x="66.7" y="138" transform="rotate(-90 66.7 138)">R2</text>
<text x="98.7" y="133.9">GND</text>
<text x="119" y="133.9">GND</text>
<text x="139.4" y="133.9">GND</text>
<text x="162.2" y="133.9">GND</text>
<text x="178.5" y="135.4" transform="rotate(-90 178.5 135.4)">R8</text>
<text x="183.8" y="135.6" transform="rotate(-90 183.8 135.6)">1M</text>
<text x="213" y="133.9">GND</text>
<text x="223.2" y="133.9">GND</text>
<text x="233.3" y="133.9">GND</text>
<text x="72" y="138.4" transform="rotate(-90 72 138.4)">10k</text>
<text x="58.3" y="144">RXD</text>
<text x="80.4" y="148.4" transform="rotate(-90 80.4 148.4)">PUMD9</text>
<text x="83" y="146.5" transform="rotate(-90 83 146.5)">Q1B</text>
<text x="177.5" y="146.5">GND</text>
<text x="65.2" y="156" transform="rotate(-90 65.2 156)">PUMD9</text>
<text x="67.7" y="154.1" transform="rotate(-90 67.7 154.1)">Q1A</text>
<text x="109.4" y="155.8" transform="rotate(-90 109.4 155.8)">C4</text>
<text x="119.5" y="155.8" transform="rotate(-90 119.5 155.8)">C5</text>
<text x="115.7" y="156.3" transform="rotate(-90 115.7 156.3)">1nF</text>
<text x="125.9" y="157.7" transform="rotate(-90 125.9 157.7)">100pF</text>
<text x="65.7" y="166.9">GND</text>
<text x="108.9" y="166.9">GND</text>
<text x="119" y="166.9">GND</text>
<text x="129.6" y="185.1">FD1</text>
<text x="142.3" y="185.1">FD2</text>
<text x="155" y="185.1">FD3</text>
</g>
<g font-size="2.1" fill="#808080">
<text x="107.6" y="34.5">1</text>
<text x="111.5" y="35.6">VDD</text>
<text x="124.8" y="35.6">I2C/SPI</text>
<text x="134.9" y="34.5">8</text>
<text x="106.4" y="39.5">14</text>
<text x="111.5" y="40.7">RESET</text>
<text x="122.9" y="40.7">SDA/VSS</text>
<text x="134.9" y="39.5">6</text>
<text x="195.3" y="37">16</text>
<text x="200.3" y="38.1">VCC</text>
<text x="213.4" y="38.1">P0</text>
<text x="213.4" y="40.7">P1</text>
<text x="218.7" y="37">4</text>
<text x="218.7" y="39.5">5</text>
<text x="106.4" y="47.2">15</text>
<text x="121.9" y="43.2">SCL/SCLK</text>
<text x="126" y="45.7">A0/CS</text>
<text x="134.9" y="44.6">2</text>
<text x="134.9" y="47.2">3</text>
<text x="134.9" y="42.1">5</text>
<text x="195.3" y="42.1">13</text>
<text x="195.3" y="47.2">15</text>
<text x="200.3" y="43.2">INT</text>
<text x="213.4" y="43.2">P2</text>
<text x="213.4" y="45.7">P3</text>
<text x="218.7" y="42.1">6</text>
<text x="218.7" y="44.6">7</text>
<text x="218.7" y="47.2">9</text>
<text x="111.5" y="48.3">XTAL1</text>
<text x="125.4" y="50.8">NC/SO</text>
<text x="127" y="48.3">A1/SI</text>
<text x="134.9" y="49.7">4</text>
<text x="195.3" y="49.7">14</text>
<text x="200.3" y="50.8">SCL</text>
<text x="200.3" y="48.3">SDA</text>
<text x="213.4" y="48.3">P4</text>
<text x="213.4" y="50.8">P5</text>
<text x="213.4" y="53.4">P6</text>
<text x="218.7" y="49.7">10</text>
<text x="218.7" y="52.2">11</text>
<text x="128.4" y="55.9">IRQ</text>
<text x="134.9" y="54.8">7</text>
<text x="134.9" y="59.9">12</text>
<text x="196.5" y="54.8">1</text>
<text x="196.5" y="57.3">2</text>
<text x="196.5" y="59.9">3</text>
<text x="200.3" y="55.9">A0</text>
<text x="200.3" y="58.4">A1</text>
<text x="213.4" y="55.9">P7</text>
<text x="218.7" y="54.8">12</text>
<text x="106.4" y="62.4">16</text>
<text x="111.5" y="63.5">XTAL2</text>
<text x="129.2" y="63.5">RX</text>
<text x="129.4" y="61">TX</text>
<text x="134.9" y="64.9">10</text>
<text x="134.9" y="62.4">13</text>
<text x="196.5" y="64.9">8</text>
<text x="200.3" y="61">A2</text>
<text x="107.6" y="67.5">9</text>
<text x="111.5" y="68.6">VSS</text>
<text x="127.9" y="68.6">CTS</text>
<text x="127.9" y="66">RTS</text>
<text x="134.9" y="67.5">11</text>
<text x="200.3" y="66">GND</text>
<text x="190.2" y="96.5">SW</text>
<text x="199.9" y="96.5">VOUT</text>
<text x="190.2" y="111.8">VIN</text>
<text x="203.1" y="111.8">FB</text>
<text x="190.2" y="127">EN</text>
<text x="201.1" y="127">GND</text>
</g>
<g font-size="1.8" fill="#808080">
<text x="114.1" y="77.3">Device: SC16IS740</text>
<text x="114.5" y="75.4">I2C address: 0x4D</text>
<text x="200.6" y="74.8">Device: TCA9534A</text>
<text x="200.9" y="72.9">I2C address: 0x39</text>
<text x="167" y="97.8">LQH2HPN2R2MJRL</text>
<text x="125.1" y="107" transform="rotate(-90 125.1 107)">1N4448WSF-7</text>
<text x="145.4" y="125.5" transform="rotate(-90 145.4 125.5)">PESD5V0X1UAB</text>
<text x="125.1" y="127.3" transform="rotate(-90 125.1 127.3)">1N4448WSF-7</text>
</g>
<text font-size="1.4" fill="#808080" x="79.9" y="45.5">ABM8G-13.560MHZ-18-D2Y</text>
</svg>
